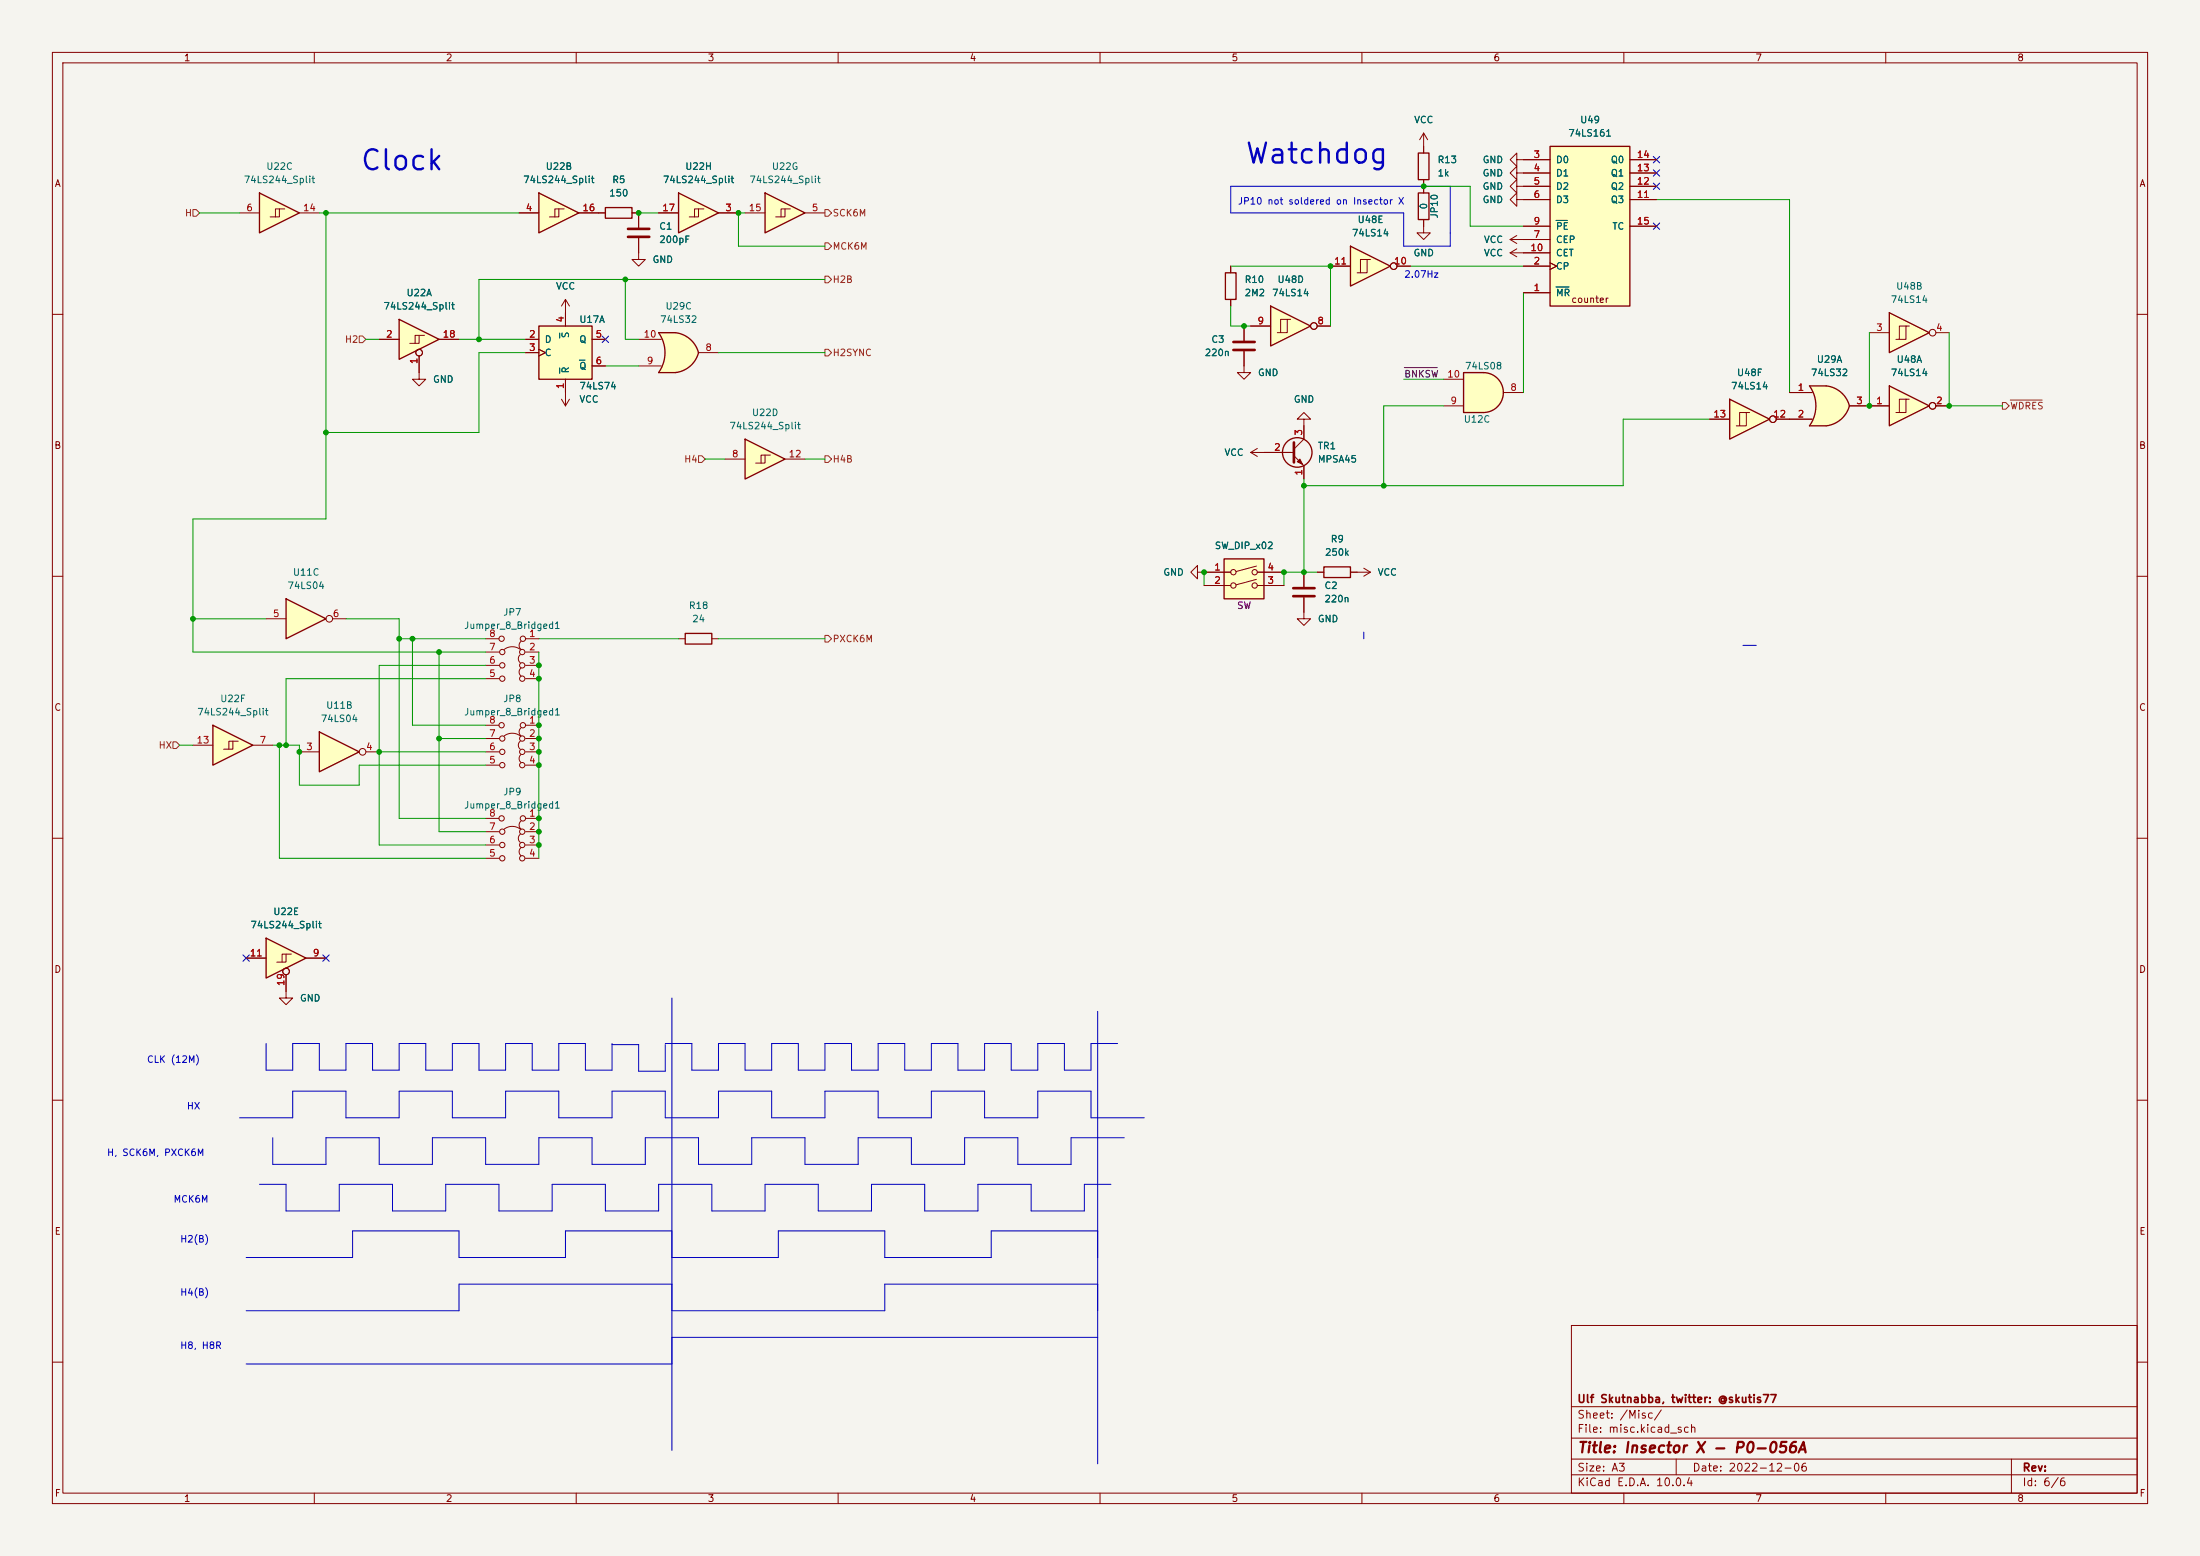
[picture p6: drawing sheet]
<svg xmlns="http://www.w3.org/2000/svg" width="420mm" height="297mm" viewBox="0 0 420 297" stroke-linecap="round" stroke-linejoin="round" font-family="sans-serif">
<path d="M0 0h420v297h-420z" fill="#f5f4ef" stroke="#f5f4ef" stroke-width=".19"/>
<g fill="none" stroke="#840000" stroke-width=".19">
<path d="M10 10h400v277h-400zM12 12h396v273h-396zM60 10v2M110 10v2M160 10v2M210 10v2M260 10v2M310 10v2M360 10v2M10 60h2M408 60h2M10 110h2"/>
<path d="M408 110h2M10 160h2M408 160h2M10 210h2M408 210h2M300 253h108v32h-108zM10 260h2M300 278.5h108M300 274.5h108M300 268.5h108M320 278.5v3M384 278.5v6.5"/>
<path d="M408 260h2M60 285v2M110 285v2M160 285v2M210 285v2M260 285v2M300 281.5h108M310 285v2M360 285v2"/>
</g>
<path d="M125.7 71.1h3.2M125.7 63.5h3.2" fill="none" stroke="#ffffc2" stroke-width=".19"/>
<g fill="#ffffc2" stroke="#ffffc2" stroke-width=".19">
<path d="M128.9 63.5a5.2 5.2 0 0 1 4.4 3.8l-5 1.4z"/>
<path d="M128.4 66l5 1.3a5.1 5.1 0 0 1-4.5 3.8z"/>
</g>
<path d="M125.7 63.5h3.2v7.6h-3.2a6.6 6.6 0 0 0 0-7.6z" fill="#ffffc2"/>
<path d="M270.8 29.2h2v5.1h-2zM128.9 63.5a5.2 5.2 0 0 1 4.5 3.8 5.1 5.1 0 0 1-4.5 3.8h-3.2a6.6 6.6 0 0 0 0-7.6h3.2" fill="none" stroke="#840000" stroke-width=".25"/>
<path d="M271.8 27.9v1.3M271.8 34.3v1.3M121.9 69.9h4.3M121.9 64.8h4.3M133.3 67.3h3.9M237.5 69.9v1.2h1.3l-1.3 1.3-1.3-1.3h1.3" fill="none" stroke="#840000" stroke-width=".19"/>
<path d="M142.2 83.8l7.7 3.8-7.7 3.8z" fill="#ffffc2"/>
<path d="M142.2 83.8l7.7 3.8-7.7 3.8z" fill="none" stroke="#840000" stroke-width=".25"/>
<path d="M138.4 87.6h3.8M146 86.9v1.5h-1.7M147.1 86.9h-1.8v1.5M149.9 87.6h3.8" fill="none" stroke="#840000" stroke-width=".19"/>
<path d="M345.4 73.7h3.2M345.4 81.3h3.2" fill="none" stroke="#ffffc2" stroke-width=".19"/>
<g fill="#ffffc2" stroke="#ffffc2" stroke-width=".19">
<path d="M348 76.1l5.1 1.4a5.2 5.2 0 0 1-4.5 3.8z"/>
<path d="M348.6 73.7a5.1 5.1 0 0 1 4.5 3.8l-5 1.3z"/>
</g>
<path d="M345.4 73.7h3.2v7.6h-3.2a6.7 6.7 0 0 0 0-7.6z" fill="#ffffc2"/>
<path d="M345.4 73.7h3.2a5.1 5.1 0 0 1 4.5 3.8 5.2 5.2 0 0 1-4.5 3.8h-3.2a6.6 6.6 0 0 0 0-7.6z" fill="none" stroke="#840000" stroke-width=".25"/>
<path d="M341.6 74.9h4.3M353.1 77.5h3.8M341.6 80h4.3" fill="none" stroke="#840000" stroke-width=".19"/>
<path d="M61 139.7l7.6 3.8-7.6 3.8z" fill="#ffffc2"/>
<path d="M61 139.7l7.6 3.8-7.6 3.8z" fill="none" stroke="#840000" stroke-width=".25"/>
<g fill="none" stroke="#840000" stroke-width=".19">
<path d="M57.1 143.5h3.9M69.8 143.5h2.6"/>
<circle cx="69.2" cy="143.5" r=".63"/>
</g>
<path d="M40.6 138.4l7.7 3.8-7.7 3.9z" fill="#ffffc2"/>
<path d="M40.6 138.4l7.7 3.8-7.7 3.9z" fill="none" stroke="#840000" stroke-width=".25"/>
<g fill="none" stroke="#840000" stroke-width=".19">
<path d="M92.7 138.4h2.5M99.5 138.9a.98 .98 0 0 0 0 1.6M100.3 138.4h2.6M36.8 142.2h3.8M44.4 141.5v1.5h-1.7M45.5 141.5h-1.8v1.5M48.3 142.2h3.8M92.7 141h2.5M92.7 143.5h2.5M92.7 146.1h2.5M96.3 140.5a2.54 2.54 0 0 1 3 0M99.3 141.5a.98 .98 0 0 0 0 1.5"/>
<path d="M99.5 144a.98 .98 0 0 0 0 1.5M100.3 141h2.6M100.3 143.5h2.6M100.3 146.1h2.6"/>
<circle cx="95.8" cy="138.4" r=".51"/>
<circle cx="99.8" cy="138.4" r=".51"/>
<circle cx="95.9" cy="146.1" r=".51"/>
<circle cx="95.9" cy="143.5" r=".51"/>
<circle cx="95.9" cy="141" r=".51"/>
<circle cx="99.7" cy="143.5" r=".51"/>
<circle cx="99.7" cy="141" r=".51"/>
<circle cx="99.7" cy="146.1" r=".51"/>
</g>
<path d="M50.8 179.1l7.6 3.8-7.6 3.8z" fill="#ffffc2"/>
<path d="M50.8 179.1l7.6 3.8-7.6 3.8z" fill="none" stroke="#840000" stroke-width=".25"/>
<g fill="none" stroke="#840000" stroke-width=".19">
<path d="M92.7 156.2h2.5M92.7 158.8h2.5M96.3 158.2a2.54 2.54 0 0 1 3 0M99.3 159.3a.98 .98 0 0 0 0 1.5M99.5 156.7a.98 .98 0 0 0 0 1.5M100.3 156.2h2.6M100.3 158.8h2.6M92.7 161.3h2.5M92.7 163.8h2.5M99.5 161.8a.98 .98 0 0 0 0 1.5M100.3 161.3h2.6M100.3 163.8h2.6"/>
<path d="M47 182.9h3.8M54.6 182.1v1.5h-1.8M54.6 186.1v4.4h1.3l-1.3 1.3-1.3-1.3h1.3M55.6 182.1h-1.8v1.5M58.4 182.9h3.8"/>
<circle cx="95.8" cy="156.2" r=".51"/>
<circle cx="95.9" cy="158.8" r=".51"/>
<circle cx="99.7" cy="158.8" r=".51"/>
<circle cx="99.8" cy="156.2" r=".51"/>
<circle cx="95.9" cy="163.8" r=".51"/>
<circle cx="95.9" cy="161.3" r=".51"/>
<circle cx="99.7" cy="163.8" r=".51"/>
<circle cx="99.7" cy="161.3" r=".51"/>
<circle cx="54.6" cy="185.4" r=".63"/>
</g>
<path d="M102.9 62.2h10.1v10.2h-10.1z" fill="#ffffc2"/>
<path d="M102.9 62.2h10.1v10.2h-10.1z" fill="none" stroke="#840000" stroke-width=".25"/>
<g fill="none" stroke="#840000" stroke-width=".19">
<path d="M289.6 30.5v-1.3l-1.3 1.3 1.3 1.3v-1.3h1.2M289.6 35.6v-1.3l-1.3 1.3 1.3 1.2v-1.2h1.2M289.6 33v-1.2l-1.3 1.2 1.3 1.3v-1.3h1.2M289.6 38.1v-1.3l-1.3 1.3 1.3 1.3v-1.3h1.2M107.9 59.7v2.5M100.3 64.8h2.6M100.3 67.3h2.6M102.9 66.7l1.2 .6-1.2 .6M107.2 76.2l.7 1.3M107.9 72.4v5.1M108.7 76.2l-.8 1.3M113 64.8h2.6"/>
<path d="M113 69.9h2.6"/>
</g>
<path d="M106.8 63.6v.9M106.8 70.2v1M110.6 68.7h1.1" fill="none" stroke="#006464" stroke-width=".19"/>
<path d="M295.9 27.9h15.2v30.5h-15.2z" fill="#ffffc2"/>
<path d="M295.9 27.9h15.2v30.5h-15.2z" fill="none" stroke="#840000" stroke-width=".25"/>
<g fill="none" stroke="#840000" stroke-width=".19">
<path d="M271.8 25.4l-.8 1.3M271.8 25.4l.7 1.3M271.8 25.4v2.5M290.8 30.5h5.1M290.8 33h5.1M290.8 35.6h5.1M290.8 38.1h5.1M311.1 30.5h5.1M311.1 33h5.1M311.1 35.6h5.1M311.1 38.1h5.1M107.9 57.2l-.7 1.2"/>
<path d="M107.9 57.2l.8 1.2M107.9 57.2v2.5M290.8 55.9h5.1M290.8 50.8h5.1M290.8 45.7h5.1M290.8 43.2h5.1M290.8 48.3h5.1M295.9 50.2l1.3 .6-1.3 .6M311.1 43.2h5.1"/>
</g>
<path d="M297.1 54.8h2.4M297.1 42.1h2.1" fill="none" stroke="#006464" stroke-width=".19"/>
<path d="M49.5 36.8l7.6 3.8-7.6 3.9z" fill="#ffffc2"/>
<path d="M49.5 36.8l7.6 3.8-7.6 3.9z" fill="none" stroke="#840000" stroke-width=".25"/>
<path d="M53.3 39.9v1.5h-1.7M54.4 39.9h-1.8v1.5M45.7 40.6h3.8M57.1 40.6h3.9" fill="none" stroke="#840000" stroke-width=".19"/>
<path d="M360.7 59.7l7.6 3.8-7.6 3.8z" fill="#ffffc2"/>
<path d="M360.7 59.7l7.6 3.8-7.6 3.8z" fill="none" stroke="#840000" stroke-width=".25"/>
<g fill="none" stroke="#840000" stroke-width=".19">
<path d="M356.9 63.5h3.8M363.9 62.2h-1.3v2.6M364.5 62.2h-.6v2.6h-2M369.6 63.5h2.5"/>
<circle cx="368.9" cy="63.5" r=".63"/>
</g>
<path d="M360.7 73.7l7.6 3.8-7.6 3.8z" fill="#ffffc2"/>
<path d="M115.6 39.6h5v2.1h-5zM360.7 73.7l7.6 3.8-7.6 3.8z" fill="none" stroke="#840000" stroke-width=".25"/>
<g fill="none" stroke="#840000" stroke-width=".19">
<path d="M114.3 40.6h1.3M120.6 40.6h1.3M288.3 48.3l1.3 .7M288.3 48.3h2.5M289.6 47.5l-1.3 .8M356.9 77.5h3.8M363.9 76.2h-1.3v2.5M364.5 76.2h-.6v2.5h-2M369.6 77.5h2.5"/>
<circle cx="368.9" cy="77.5" r=".63"/>
</g>
<path d="M283.2 71.1a3.8 3.8 0 0 1 3.8 3.8 3.8 3.8 0 0 1-3.8 3.8z" fill="#ffffc2" stroke="#ffffc2" stroke-width=".19"/>
<path d="M279.4 71.1h3.8v7.6h-3.8z" fill="#ffffc2"/>
<path d="M279.4 71.1h3.8a3.8 3.8 0 0 1 3.8 3.8 3.8 3.8 0 0 1-3.8 3.8h-3.8z" fill="none" stroke="#840000" stroke-width=".25"/>
<path d="M121.9 48.3v1.2h1.3l-1.3 1.3-1.3-1.3h1.3M288.3 45.7l1.3 .8M288.3 45.7h2.5M289.6 45l-1.3 .7M275.6 77.5h3.8M275.6 72.4h3.8M287 74.9h3.8" fill="none" stroke="#840000" stroke-width=".19"/>
<path d="M102.9 36.8l7.6 3.8-7.6 3.9z" fill="#ffffc2"/>
<path d="M102.9 36.8l7.6 3.8-7.6 3.9z" fill="none" stroke="#840000" stroke-width=".25"/>
<g fill="none" stroke="#840000" stroke-width=".19">
<path d="M106.7 39.9v1.5h-1.8M107.7 39.9h-1.8v1.5M99.1 40.6h3.8M110.5 40.6h3.8M248.9 116.8v1.3h1.3l-1.3 1.3-1.3-1.3h1.3M92.7 121.9h2.5M92.7 124.5h2.5M92.7 127h2.5M92.7 129.5h2.5M96.3 124a2.54 2.54 0 0 1 3 0M99.3 125a.98 .98 0 0 0 0 1.5M99.5 122.4a.98 .98 0 0 0 0 1.6"/>
<path d="M99.5 127.5a.98 .98 0 0 0 0 1.5M100.3 121.9h2.6M100.3 124.5h2.6M100.3 127h2.6M100.3 129.5h2.6"/>
<circle cx="95.8" cy="121.9" r=".51"/>
<circle cx="95.9" cy="124.5" r=".51"/>
<circle cx="95.9" cy="127" r=".51"/>
<circle cx="95.9" cy="129.5" r=".51"/>
<circle cx="99.7" cy="129.5" r=".51"/>
<circle cx="99.7" cy="124.5" r=".51"/>
<circle cx="99.7" cy="127" r=".51"/>
<circle cx="99.8" cy="121.9" r=".51"/>
</g>
<path d="M146 36.8l7.7 3.8-7.7 3.9z" fill="#ffffc2"/>
<path d="M146 36.8l7.7 3.8-7.7 3.9z" fill="none" stroke="#840000" stroke-width=".25"/>
<path d="M149.9 39.9v1.5h-1.8M150.9 39.9h-1.8v1.5M121.9 40.6v2.8M121.9 45.5v2.8M142.2 40.6h3.8M153.7 40.6h3.8" fill="none" stroke="#840000" stroke-width=".19"/>
<path d="M119.9 43.7h4.1M119.9 45.2h4.1" fill="none" stroke="#840000" stroke-width=".51"/>
<path d="M129.5 36.8l7.7 3.8-7.7 3.9z" fill="#ffffc2"/>
<path d="M129.5 36.8l7.7 3.8-7.7 3.9z" fill="none" stroke="#840000" stroke-width=".25"/>
<path d="M133.3 39.9v1.5h-1.7M134.4 39.9h-1.8v1.5M125.7 40.6h3.8M137.2 40.6h3.8" fill="none" stroke="#840000" stroke-width=".19"/>
<path d="M330.2 76.2l7.6 3.8-7.6 3.8z" fill="#ffffc2"/>
<path d="M330.2 76.2l7.6 3.8-7.6 3.8z" fill="none" stroke="#840000" stroke-width=".25"/>
<g fill="none" stroke="#840000" stroke-width=".19">
<path d="M333.4 78.7h-1.3v2.6M334 78.7h-.6v2.6h-1.9M326.4 80h3.8M339.1 80h2.5M248.9 109.2v2.8M248.9 114v2.8"/>
<circle cx="338.5" cy="80" r=".63"/>
</g>
<path d="M246.9 112.3h4.1M246.9 113.8h4.1" fill="none" stroke="#840000" stroke-width=".51"/>
<path d="M76.2 61l7.6 3.8-7.6 3.8z" fill="#ffffc2"/>
<path d="M76.2 61l7.6 3.8-7.6 3.8z" fill="none" stroke="#840000" stroke-width=".25"/>
<g fill="none" stroke="#840000" stroke-width=".19">
<path d="M72.4 64.8h3.8M80 64v1.5h-1.8M80 67.9v4.5h1.3l-1.3 1.3-1.3-1.3h1.3M81 64h-1.8v1.5M83.8 64.8h3.8"/>
<circle cx="80" cy="67.3" r=".63"/>
</g>
<path d="M54.6 114.3l7.6 3.8-7.6 3.8z" fill="#ffffc2"/>
<path d="M233.9 52.1h2.1v5.1h-2.1zM54.6 114.3l7.6 3.8-7.6 3.8z" fill="none" stroke="#840000" stroke-width=".25"/>
<g fill="none" stroke="#840000" stroke-width=".19">
<path d="M234.9 50.8v1.3M234.9 57.2v1.2M50.8 118.1h3.8M63.5 118.1h2.5"/>
<circle cx="62.9" cy="118.1" r=".63"/>
</g>
<path d="M242.6 58.4l7.6 3.8-7.6 3.8z" fill="#ffffc2"/>
<path d="M270.8 36.8h2v5.1h-2zM242.6 58.4l7.6 3.8-7.6 3.8z" fill="none" stroke="#840000" stroke-width=".25"/>
<g fill="none" stroke="#840000" stroke-width=".19">
<path d="M271.8 35.6v1.2M271.8 41.9v1.3M237.5 62.2v2.8M237.5 67.1v2.8M238.8 62.2h3.8M245.7 61h-1.2v2.5M246.4 61h-.7v2.5h-1.9M251.5 62.2h2.5M238.8 86.4l1.2 .7M238.8 86.4h2.5M240 85.6l-1.2 .8M228.6 109.2v-1.2l-1.3 1.2 1.3 1.3v-1.3h1.3"/>
<circle cx="250.8" cy="62.2" r=".63"/>
</g>
<path d="M235.5 65.3h4M235.5 66.8h4" fill="none" stroke="#840000" stroke-width=".51"/>
<path d="M233.7 106.7h7.6v7.6h-7.6z" fill="#ffffc2"/>
<g fill="none" stroke="#840000" stroke-width=".19">
<path d="M271.8 43.2v1.3h1.2l-1.2 1.2-1.3-1.2h1.3M229.9 109.2h5M229.9 111.8h5M239.9 108.1l-3.9 1M239.9 110.6l-3.9 1M240 109.2h5.1M240 111.8h5.1M251.5 109.2h1.2M257.8 109.2h3.8M260.3 108.5l1.3 .7M261.6 109.2l-1.3 .8M129.5 121.9h1.3"/>
<path d="M135.9 121.9h1.3"/>
<circle cx="235.5" cy="109.2" r=".51"/>
<circle cx="235.5" cy="111.8" r=".51"/>
<circle cx="239.5" cy="109.2" r=".51"/>
<circle cx="239.5" cy="111.8" r=".51"/>
</g>
<path d="M233.7 106.7h7.6v7.6h-7.6zM252.7 108.2h5.1v2h-5.1zM130.8 120.9h5.1v2h-5.1z" fill="none" stroke="#840000" stroke-width=".25"/>
<path d="M257.8 47l7.6 3.8-7.6 3.8z" fill="#ffffc2"/>
<g fill="none" stroke="#840000" stroke-width=".25">
<path d="M257.8 47l7.6 3.8-7.6 3.8z"/>
<circle cx="247.6" cy="86.4" r="2.82"/>
</g>
<g fill="none" stroke="#840000" stroke-width=".19">
<path d="M271.8 27.9v1.3M271.8 34.3v2.5M290.8 30.5h5.1M290.8 33h5.1M290.8 35.6h5.1M290.8 38.1h5.1M311.1 30.5h5.1M311.1 33h5.1M311.1 35.6h5.1M311.1 38.1h5.1M99.1 40.6h3.8M107.9 59.7v2.5"/>
<path d="M110.5 40.6h5.1M120.6 40.6h1.3v2.8M121.9 45.5v2.8M125.7 40.6h3.8M137.2 40.6h3.8M234.9 50.8v1.3M234.9 57.2v1.2M254 50.8h3.8M261 49.5h-1.3v2.6M261.6 49.5h-.6v2.6h-1.9M266.7 50.8h2.5M271.8 41.9v1.3"/>
<path d="M290.8 50.8h5.1M290.8 55.9h5.1M290.8 45.7h5.1M290.8 43.2h5.1M290.8 48.3h5.1M295.9 50.2l1.3 .6-1.3 .6M311.1 43.2h5.1M72.4 64.8h3.8M80 67.9v3.2M83.8 64.8h3.8M100.3 64.8h2.6M100.3 67.3h2.6"/>
<path d="M102.9 66.7l1.2 .6-1.2 .6M107.9 72.4v2.5M113 64.8h2.6M113 69.9h2.6M237.5 62.2v2.8M237.5 67.1v2.8M238.8 62.2h3.8M251.5 62.2h2.5M341.6 74.9h4.3M353.1 77.5h7.6M369.6 77.5h2.5M241.3 86.4h5.7"/>
<path d="M247 87l1.9 1.9v2.5M248.9 80h1.3l-1.3-1.3-1.3 1.3h1.3v3.8l-1.9 1.9M326.4 80h3.8M339.1 80h6.8M229.9 109.2h5M229.9 111.8h5M240 109.2h5.1M240 111.8h5.1M248.9 109.2v2.8M248.9 114v2.8M251.5 109.2h1.2M257.8 109.2h1.3"/>
<path d="M47 182.9h3.8M54.6 186.1v3.1M58.4 182.9h3.8"/>
<circle cx="266.1" cy="50.8" r=".63"/>
<circle cx="80" cy="67.3" r=".63"/>
<circle cx="250.8" cy="62.2" r=".63"/>
<circle cx="368.9" cy="77.5" r=".63"/>
<circle cx="338.5" cy="80" r=".63"/>
<circle cx="54.6" cy="185.4" r=".63"/>
</g>
<path d="M247 84.5v3.8" fill="none" stroke="#840000" stroke-width=".51"/>
<path d="M247.6 88.1l.6-.5 .5 1z" fill="#840000" stroke="#840000" stroke-width=".19"/>
<path d="M36.8 40h.7l.6 .6-.6 .7h-.7zM157.5 52.7h.6l.6 .6-.6 .7h-.6zM157.5 46.4h.6l.6 .6-.6 .6h-.6zM157.5 40h.6l.6 .6-.6 .7h-.6zM68.6 64.1h.6l.6 .7-.6 .6h-.6zM157.5 66.7h.6l.6 .6-.6 .6h-.6zM382.3 76.8h.6l.6 .7-.6 .6h-.6zM383.8 76.4h6.1M133.3 87h.7l.6 .6-.6 .7h-.7zM157.5 87h.6l.6 .6-.6 .7h-.6zM157.5 121.3h.6l.6 .6-.6 .7h-.6zM33 141.6h.7l.6 .6-.6 .7h-.7z" fill="none" stroke="#725600" stroke-width=".19"/>
<path d="M268.1 70.2h6.3" fill="none" stroke="#0f0f0f" stroke-width=".19"/>
<g fill="none" stroke="#0000c2" stroke-width=".19">
<path d="M234.9 35.6h42v11.4h-8.9v-6.4h-33.1zM260.3 120.7v1.2M332.7 123.2h2.6M50.8 199.2v5.1h5.1v-5.1h5.1v5.1h5v-5.1h5.1v5.1h5.1v-5.1h5.1v5.1h5.1v-5.1h5v5.1h5.1v-5.1h5.1v5.1h5.1v-5.1h5.1v5.1h5v-5.1M116.8 199.4h5.1v5.1h5.1v-5.1M127 199.2h5.1v5.1h5.1v-5.1h5v5.1h5.1v-5.1h5.1v5.1h5.1v-5.1h5.1v5.1h5v-5.1h5.1v5.1h5.1v-5.1h5.1v5.1h5.1v-5.1h5v5.1h5.1v-5.1h5.1v5.1h5.1v-5.1h5.1M128.3 190.5v86.4M209.5 193v86.4M45.7 213.4h10.2v-5.1h10.1v5.1h10.2v-5.1h10.2v5.1h10.1v-5.1h10.2v5.1h10.1v-5.1h10.2v5.1h10.2v-5.1h10.1v5.1h10.2v-5.1h10.1v5.1h10.2v-5.1h10.2v5.1h10.1v-5.1h10.2v5.1h10.1M52.1 217.2v5h10.1v-5h10.2v5h10.1v-5h10.2v5h10.2v-5h10.1v5h10.2v-5h10.1v5h10.2v-5h10.2v5h10.1v-5h10.2v5h10.1v-5h10.2v5h10.2v-5h10.1M49.5 226.1h5.1v5h10.2v-5h10.1v5h10.2v-5h10.1v5h10.2v-5h10.2v5h10.1v-5h10.2v5h10.1v-5h10.2v5h10.2v-5h10.1v5h10.2v-5h10.1v5h10.2v-5h5.1M128.3 234.9h-20.4v5.1h-20.3v-5.1h-20.3v5.1h-20.3"/>
<path d="M209.5 234.9h-20.3v5.1h-20.3v-5.1h-20.3v5.1h-20.3M128.3 245.1h-40.7v5.1h-40.6M128.3 255.3h81.2M209.5 245.1h-40.6v5.1h-40.6M47 260.3h81.3"/>
</g>
<g fill="none" stroke="#009600" stroke-width=".19">
<path d="M271.8 35.6h8.9v7.6h10.1M316.2 38.1h25.4v36.8M38.1 40.6h7.6M61 40.6h38.1M62.2 40.6v58.5h-25.4v25.4h55.9M119.4 53.3v11.5h2.5M121.9 40.6h3.8M142.2 40.6h-1.2v6.4h16.5M157.5 53.3h-66.1v11.5M234.9 50.8h19.1v11.4M234.9 58.4v3.8h3.9M269.2 50.8h21.6"/>
<path d="M290.8 55.9v19M69.8 64.8h2.6M87.6 64.8h12.7M100.3 67.3h-8.9v15.3h-29.2M115.6 69.9h6.3M137.2 67.3h20.3M268 72.4h7.6M275.6 77.5h-11.4v15.2M356.9 63.5v14M372.1 63.5v14h10.2M134.6 87.6h3.8M153.7 87.6h3.8"/>
<path d="M248.9 91.4v17.8M326.4 80h-16.5v12.7h-61M36.8 118.1h14M66 118.1h10.2v38.1h16.5M229.9 109.2v2.6M251.5 109.2h-6.4v2.6M76.2 121.9h16.5M78.7 121.9v16.5h14M83.8 124.5v34.3h8.9M92.7 127h-20.3v34.3h20.3M92.7 129.5h-38.1v12.7M102.9 124.5v39.3"/>
<path d="M102.9 121.9h26.6M137.2 121.9h20.3M34.3 142.2h2.5M52.1 142.2h5v7.7h11.5v-3.8h24.1M53.3 142.2v21.6h39.4M72.4 143.5h20.3M83.8 141h8.9"/>
</g>
<g fill="none" stroke="#000084" stroke-width=".19">
<path d="M315.6 35l1.2 1.2M315.6 29.9l1.2 1.2M315.6 32.4l1.2 1.2M316.8 35l-1.2 1.2M316.8 29.9l-1.2 1.2M316.8 32.4l-1.2 1.2M315.6 42.6l1.2 1.2M316.8 42.6l-1.2 1.2M115 64.2l1.2 1.2M116.2 64.2l-1.2 1.2M46.4 182.3l1.2 1.2M47.6 182.3l-1.2 1.2"/>
<path d="M61.6 182.3l1.2 1.2M62.8 182.3l-1.2 1.2"/>
</g>
<path d="M297.1 54.8h2.4M297.1 42.1h2.1M106.8 63.6v.9M106.8 70.2v1M110.6 68.7h1.1" fill="none" stroke="#006464" stroke-width=".19"/>
<g fill="#009600" stroke="#009600" stroke-width=".19">
<circle cx="356.9" cy="77.5" r=".46"/>
<circle cx="264.2" cy="92.7" r=".46"/>
<circle cx="372.1" cy="77.5" r=".46"/>
<circle cx="248.9" cy="109.2" r=".46"/>
<circle cx="119.4" cy="53.3" r=".46"/>
<circle cx="141" cy="40.6" r=".46"/>
<circle cx="121.9" cy="40.6" r=".46"/>
<circle cx="245.1" cy="109.2" r=".46"/>
<circle cx="229.9" cy="109.2" r=".46"/>
<circle cx="271.8" cy="35.6" r=".46"/>
<circle cx="248.9" cy="92.7" r=".46"/>
<circle cx="237.5" cy="62.2" r=".46"/>
<circle cx="254" cy="50.8" r=".46"/>
<circle cx="62.2" cy="40.6" r=".46"/>
<circle cx="76.2" cy="121.9" r=".46"/>
<circle cx="78.7" cy="121.9" r=".46"/>
<circle cx="91.4" cy="64.8" r=".46"/>
<circle cx="102.9" cy="127" r=".46"/>
<circle cx="102.9" cy="129.5" r=".46"/>
<circle cx="62.2" cy="82.6" r=".46"/>
<circle cx="102.9" cy="146.1" r=".46"/>
<circle cx="102.9" cy="158.8" r=".46"/>
<circle cx="102.9" cy="156.2" r=".46"/>
<circle cx="102.9" cy="161.3" r=".46"/>
<circle cx="83.8" cy="141" r=".46"/>
<circle cx="102.9" cy="143.5" r=".46"/>
<circle cx="102.9" cy="141" r=".46"/>
<circle cx="102.9" cy="138.4" r=".46"/>
<circle cx="53.3" cy="142.2" r=".46"/>
<circle cx="36.8" cy="118.1" r=".46"/>
<circle cx="72.4" cy="143.5" r=".46"/>
<circle cx="57.1" cy="143.5" r=".46"/>
<circle cx="54.6" cy="142.2" r=".46"/>
<circle cx="83.8" cy="124.5" r=".46"/>
</g>
<g font-size="3.8" fill="#0000c2">
<text x="68.6" y="33.5">Clock</text>
<text x="237.5" y="32.2">Watchdog</text>
</g>
<text font-size="2" fill="#840000" x="301" y="277.8">Title: Insector X - P0-056A</text>
<g font-size="1.5" fill="#840000">
<text x="301" y="268.1">Ulf Skutnabba, twitter: @skutis77</text>
<text x="301" y="273.8">File: misc.kicad_sch</text>
<text x="301" y="271.1">Sheet: /Misc/</text>
<text x="301" y="281.2">Size: A3</text>
<text x="323" y="281.2">Date: 2022-12-06</text>
<text x="386" y="281.2">Rev:</text>
<text x="301" y="284">KiCad E.D.A. 10.0.4</text>
<text x="386" y="284">Id: 6/6</text>
</g>
<g font-size="1.3" fill="#840000">
<text x="35" y="12">1</text>
<text x="85" y="12">2</text>
<text x="135" y="12">3</text>
<text x="185" y="12">4</text>
<text x="235" y="12">5</text>
<text x="285" y="12">6</text>
<text x="335" y="12">7</text>
<text x="385" y="12">8</text>
<text x="10.3" y="36">A</text>
<text x="408.3" y="36">A</text>
<text x="299.9" y="58.1">counter</text>
<text x="10.3" y="86">B</text>
<text x="408.2" y="86">B</text>
<text x="10.3" y="136">C</text>
<text x="408.2" y="136">C</text>
<text x="10.3" y="186">D</text>
<text x="408.2" y="186">D</text>
<text x="10.3" y="236">E</text>
<text x="408.3" y="236">E</text>
<text x="10.3" y="286">F</text>
<text x="35" y="287">1</text>
<text x="85" y="287">2</text>
<text x="135" y="287">3</text>
<text x="185" y="287">4</text>
<text x="235" y="287">5</text>
<text x="285" y="287">6</text>
<text x="335" y="287">7</text>
<text x="385" y="287">8</text>
<text x="408.3" y="286">F</text>
</g>
<g font-size="1.3" fill="#006464">
<text x="269.9" y="23.8">VCC</text>
<text x="301.6" y="23.8">U49</text>
<text x="299.3" y="26.4">74LS161</text>
<text x="46.4" y="35.3">74LS244_Split</text>
<text x="50.7" y="32.7">U22C</text>
<text x="99.8" y="35.3">74LS244_Split</text>
<text x="104.1" y="32.7">U22B</text>
<text x="116.8" y="35.3">R5</text>
<text x="126.4" y="35.3">74LS244_Split</text>
<text x="130.7" y="32.7">U22H</text>
<text x="143" y="35.3">74LS244_Split</text>
<text x="147.2" y="32.7">U22G</text>
<text x="274.3" y="31.5">R13</text>
<text x="274.3" y="34">1k</text>
<text x="282.9" y="31.5">GND</text>
<text x="282.9" y="34">GND</text>
<text x="296.9" y="31.5">D0</text>
<text x="296.9" y="34">D1</text>
<text x="307.4" y="34">Q1</text>
<text x="307.4" y="31.5">Q0</text>
<text x="116.2" y="37.8">150</text>
<text x="272.8" y="40.1" transform="rotate(-90 272.8 40.1)">0</text>
<text x="274.8" y="41.8" transform="rotate(-90 274.8 41.8)">JP10</text>
<text x="282.9" y="36.5">GND</text>
<text x="282.9" y="39.1">GND</text>
<text x="296.9" y="36.5">D2</text>
<text x="296.9" y="39.1">D3</text>
<text x="307.4" y="39.1">Q3</text>
<text x="307.4" y="36.5">Q2</text>
<text x="125.7" y="44.2">C1</text>
<text x="125.7" y="46.7">200pF</text>
<text x="258" y="45.4">74LS14</text>
<text x="259.1" y="42.9">U48E</text>
<text x="283.2" y="46.7">VCC</text>
<text x="296.9" y="46.7">CEP</text>
<text x="296.9" y="44.2">PE</text>
<text x="307.7" y="44.2">TC</text>
<text x="124.5" y="50.5">GND</text>
<text x="269.7" y="49.2">GND</text>
<text x="283.2" y="49.2">VCC</text>
<text x="296.9" y="51.8">CP</text>
<text x="296.9" y="49.2">CET</text>
<text x="73.1" y="59.4">74LS244_Split</text>
<text x="77.5" y="56.9">U22A</text>
<text x="106" y="55.6">VCC</text>
<text x="126.9" y="59.4">U29C</text>
<text x="237.5" y="54.3">R10</text>
<text x="237.5" y="56.9">2M2</text>
<text x="242.7" y="56.9">74LS14</text>
<text x="243.8" y="54.3">U48D</text>
<text x="296.9" y="56.9">MR</text>
<text x="360.9" y="58.1">74LS14</text>
<text x="361.9" y="55.6">U48B</text>
<text x="103.9" y="65.7">D</text>
<text x="108.9" y="64.7" transform="rotate(-90 108.9 64.7)">S</text>
<text x="110.5" y="65.7">Q</text>
<text x="110.5" y="61.9">U17A</text>
<text x="125.9" y="61.9">74LS32</text>
<text x="231.1" y="65.7">C3</text>
<text x="103.9" y="68.3">C</text>
<text x="108.9" y="71.4" transform="rotate(-90 108.9 71.4)">R</text>
<text x="110.5" y="70.8">Q</text>
<text x="229.9" y="68.3">220n</text>
<text x="279.6" y="70.8">74LS08</text>
<text x="346.7" y="69.6">U29A</text>
<text x="362" y="69.6">U48A</text>
<text x="82.6" y="73.4">GND</text>
<text x="110.5" y="74.6">74LS74</text>
<text x="110.5" y="77.2">VCC</text>
<text x="240" y="72.1">GND</text>
<text x="246.9" y="77.2">GND</text>
<text x="330.4" y="74.6">74LS14</text>
<text x="331.5" y="72.1">U48F</text>
<text x="345.6" y="72.1">74LS32</text>
<text x="360.9" y="72.1">74LS14</text>
<text x="139.1" y="82.3">74LS244_Split</text>
<text x="143.4" y="79.7">U22D</text>
<text x="279.3" y="81">U12C</text>
<text x="233.6" y="87.3">VCC</text>
<text x="251.5" y="86.1">TR1</text>
<text x="251.5" y="88.6">MPSA45</text>
<text x="231.8" y="105.1">SW_DIP_x02</text>
<text x="252.8" y="106.4">250k</text>
<text x="253.9" y="103.8">R9</text>
<text x="54.8" y="112.7">74LS04</text>
<text x="55.8" y="110.2">U11C</text>
<text x="222" y="110.2">GND</text>
<text x="252.7" y="112.7">C2</text>
<text x="262.9" y="110.2">VCC</text>
<text x="96" y="117.8">JP7</text>
<text x="131.4" y="116.5">R18</text>
<text x="132" y="119.1">24</text>
<text x="251.5" y="119.1">GND</text>
<text x="252.7" y="115.3">220n</text>
<text x="88.5" y="120.4">Jumper_8_Bridged1</text>
<text x="37.5" y="136.9">74LS244_Split</text>
<text x="41.9" y="134.3">U22F</text>
<text x="62.2" y="135.6">U11B</text>
<text x="88.5" y="136.9">Jumper_8_Bridged1</text>
<text x="96" y="134.3">JP8</text>
<text x="61.1" y="138.1">74LS04</text>
<text x="88.5" y="154.6">Jumper_8_Bridged1</text>
<text x="96" y="152.1">JP9</text>
<text x="47.7" y="177.5">74LS244_Split</text>
<text x="52.1" y="175">U22E</text>
<text x="57.2" y="191.5">GND</text>
</g>
<g font-size="1.3" fill="#a90000">
<text x="292.7" y="30.5">3</text>
<text x="292.7" y="33">4</text>
<text x="292.7" y="35.5">5</text>
<text x="312.4" y="35.5">12</text>
<text x="312.4" y="33">13</text>
<text x="312.4" y="30.5">14</text>
<text x="46.9" y="40.6">6</text>
<text x="57.7" y="40.6">14</text>
<text x="100.3" y="40.6">4</text>
<text x="111.1" y="40.6">16</text>
<text x="126.3" y="40.6">17</text>
<text x="138.4" y="40.6">3</text>
<text x="142.8" y="40.6">15</text>
<text x="154.9" y="40.6">5</text>
<text x="292.7" y="38.1">6</text>
<text x="312.4" y="38.1">11</text>
<text x="292.7" y="45.7">7</text>
<text x="292.7" y="43.2">9</text>
<text x="312.4" y="43.2">15</text>
<text x="254.6" y="50.8">11</text>
<text x="266" y="50.8">10</text>
<text x="292.1" y="48.2">10</text>
<text x="292.7" y="50.8">2</text>
<text x="292.7" y="55.9">1</text>
<text x="73.6" y="64.7">2</text>
<text x="84.4" y="64.7">18</text>
<text x="100.9" y="64.7">2</text>
<text x="107.9" y="61.7" transform="rotate(-90 107.9 61.7)">4</text>
<text x="113.6" y="64.7">5</text>
<text x="122.8" y="64.7">10</text>
<text x="240" y="62.2">9</text>
<text x="251.4" y="62.2">8</text>
<text x="358.1" y="63.5">3</text>
<text x="369.5" y="63.5">4</text>
<text x="80" y="69.6" transform="rotate(-90 80 69.6)">1</text>
<text x="100.9" y="67.3">3</text>
<text x="113.6" y="69.8">6</text>
<text x="123.4" y="69.8">9</text>
<text x="134.5" y="67.3">8</text>
<text x="107.9" y="74.4" transform="rotate(-90 107.9 74.4)">1</text>
<text x="276.2" y="72.4">10</text>
<text x="276.8" y="77.4">9</text>
<text x="288.2" y="74.9">8</text>
<text x="343.1" y="74.9">1</text>
<text x="354.3" y="77.4">3</text>
<text x="358.1" y="77.4">1</text>
<text x="369.5" y="77.4">2</text>
<text x="248.9" y="83.3" transform="rotate(-90 248.9 83.3)">3</text>
<text x="327" y="80">13</text>
<text x="338.4" y="80">12</text>
<text x="343.1" y="80">2</text>
<text x="139.6" y="87.6">8</text>
<text x="150.5" y="87.6">12</text>
<text x="243.1" y="86.3">2</text>
<text x="248.9" y="90.9" transform="rotate(-90 248.9 90.9)">1</text>
<text x="231.7" y="109.2">1</text>
<text x="231.7" y="111.7">2</text>
<text x="241.9" y="111.7">3</text>
<text x="241.9" y="109.2">4</text>
<text x="52" y="118.1">5</text>
<text x="63.4" y="118.1">6</text>
<text x="93.3" y="124.4">7</text>
<text x="93.3" y="121.9">8</text>
<text x="100.9" y="121.9">1</text>
<text x="100.9" y="124.4">2</text>
<text x="93.3" y="129.5">5</text>
<text x="93.3" y="127">6</text>
<text x="100.9" y="127">3</text>
<text x="100.9" y="129.5">4</text>
<text x="37.4" y="142.2">13</text>
<text x="49.5" y="142.2">7</text>
<text x="58.3" y="143.5">3</text>
<text x="69.8" y="143.5">4</text>
<text x="93.3" y="143.5">6</text>
<text x="93.3" y="140.9">7</text>
<text x="93.3" y="138.4">8</text>
<text x="100.9" y="138.4">1</text>
<text x="100.9" y="140.9">2</text>
<text x="100.9" y="143.5">3</text>
<text x="93.3" y="146">5</text>
<text x="100.9" y="146">4</text>
<text x="93.3" y="161.3">6</text>
<text x="93.3" y="158.7">7</text>
<text x="93.3" y="156.2">8</text>
<text x="100.9" y="156.2">1</text>
<text x="100.9" y="158.7">2</text>
<text x="100.9" y="161.3">3</text>
<text x="93.3" y="163.8">5</text>
<text x="100.9" y="163.8">4</text>
<text x="47.6" y="182.9">11</text>
<text x="59.6" y="182.9">9</text>
<text x="54.6" y="188.3" transform="rotate(-90 54.6 188.3)">19</text>
</g>
<g font-size="1.3" fill="#725600">
<text x="35.2" y="41.6">H</text>
<text x="158.9" y="41.6">SCK6M</text>
<text x="158.9" y="48">MCK6M</text>
<text x="158.9" y="54.3">H2B</text>
<text x="65.7" y="65.7">H2</text>
<text x="158.9" y="68.3">H2SYNC</text>
<text x="383.6" y="78.4">WDRES</text>
<text x="130.5" y="88.6">H4</text>
<text x="158.9" y="88.6">H4B</text>
<text x="158.9" y="122.9">PXCK6M</text>
<text x="30.2" y="143.2">HX</text>
</g>
<g font-size="1.3" fill="#0000c2">
<text x="236.2" y="39.3">JP10 not soldered on Insector X</text>
<text x="268" y="53.3">2.07Hz</text>
<text x="27.9" y="203.2">CLK (12M)</text>
<text x="35.6" y="212.1">HX</text>
<text x="20.3" y="221">H, SCK6M, PXCK6M</text>
<text x="33" y="229.8">MCK6M</text>
<text x="34.3" y="237.5">H2(B)</text>
<text x="34.3" y="247.6">H4(B)</text>
<text x="34.3" y="257.8">H8, H8R</text>
</g>
<text font-size="1.3" fill="#0f0f0f" x="268" y="72.4">BNKSW</text>
<text font-size="1.3" fill="#840084" x="236.1" y="116.5">SW</text>
</svg>
